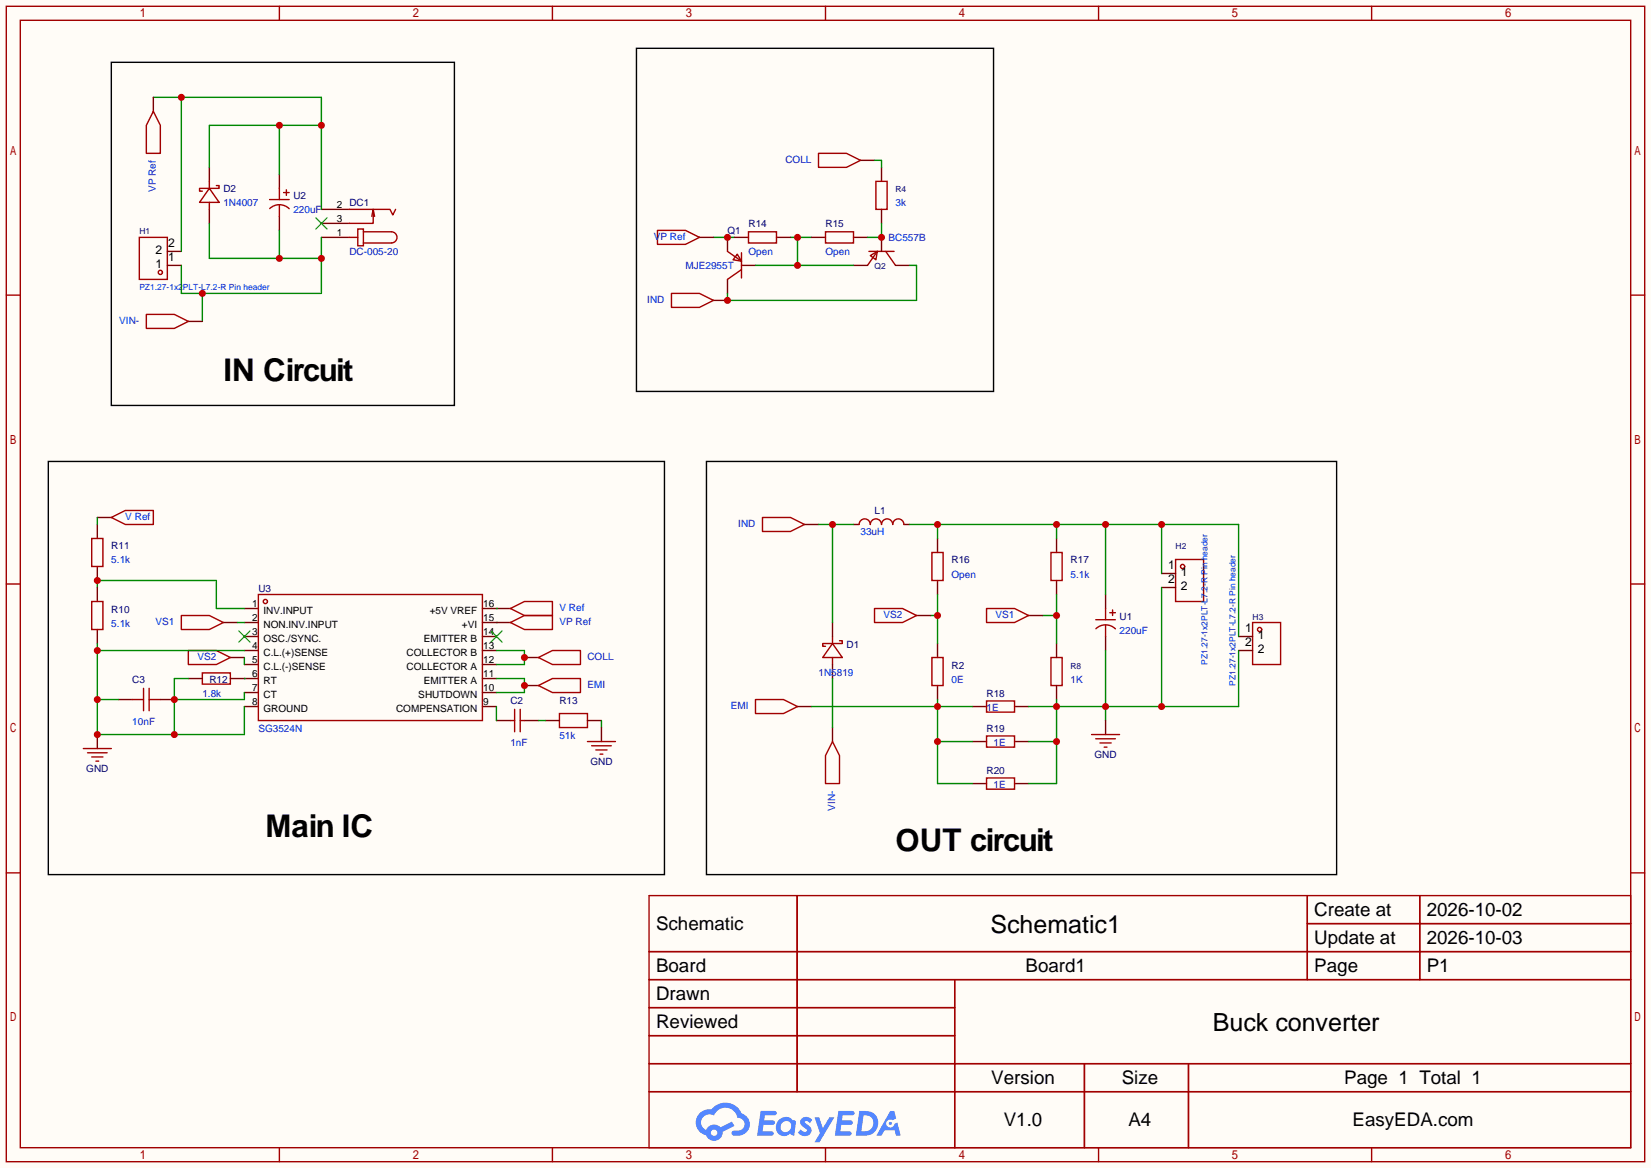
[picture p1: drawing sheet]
<svg xmlns="http://www.w3.org/2000/svg" width="299mm" height="212mm" viewBox="0 0 299 212" stroke-linecap="round" stroke-linejoin="round" font-family="sans-serif">
<path d="M0 0h299.5v211.8h-299.5z" fill="#fffcf7"/>
<g fill="none" stroke="#a10000" stroke-width=".25">
<path d="M1.1 1.1h297.2v209.6h-297.2zM3.7 3.7h292.1v204.5h-292.1zM50.7 1.1v2.6M100.2 1.1v2.6M149.7 1.1v2.6M199.3 1.1v2.6M248.8 1.1v2.6M1.1 53.5h2.6M295.8 53.5h2.5M1.1 105.9h2.6M295.8 105.9h2.5M1.1 158.3h2.6"/>
<path d="M295.8 158.3h2.5M117.7 162.4h178.1v45.8h-178.1zM117.7 172.6h178.1M117.7 177.7h178.1M144.6 162.4v35.6M173.2 177.7v30.5M237.1 162.4v15.3M237.1 167.5h58.7M257.5 162.4v15.3M117.7 182.8h55.5M117.7 192.9h178.1M117.7 187.8h55.5"/>
<path d="M117.7 198h178.1M196.7 192.9v15.3M215.6 192.9v15.3M50.7 208.2v2.5M100.2 208.2v2.5M149.7 208.2v2.5M199.3 208.2v2.5M248.8 208.2v2.5"/>
</g>
<g fill="#5487ff">
<path d="M145.5 202.8a1.3 1.3 0 0 1 1.8 .3l-.4 .6a.54 .54 0 0 0-.9-.2l.1 .2a1.58 1.58 0 0 1 1.1 1.6 1.43 1.43 0 0 1-2.5 .1l.5-.6a.64 .64 0 0 0 .5 .5 .64 .64 0 0 0 .7-.3l-.2-.2a1.6 1.6 0 0 1-1-1.6z"/>
<path d="M147.7 202.7h.9l.7 1.9 1.1-1.9h.9l-2.7 4.5h-.9l1-1.7z"/>
<path d="M138 201.5h1.6a1.31 1.31 0 0 1 1.2 .2 .4 .4 0 0 1-.3 .6h-1.8l-.1 .9h1.6a.4 .4 0 0 1 .4 .4 .4 .4 0 0 1-.4 .4h-1.7l-.2 1.2h.8a1.23 1.23 0 0 1 1.2 .2 .39 .39 0 0 1-.3 .6h-2.7z"/>
<path d="M152.1 201.5h1.6a1.32 1.32 0 0 1 1.3 .2 .39 .39 0 0 1-.4 .6h-1.7l-.2 .9h1.7a.4 .4 0 0 1 .3 .4 .4 .4 0 0 1-.4 .4h-1.7l-.2 1.2h.8a1.23 1.23 0 0 1 1.2 .2 .39 .39 0 0 1-.3 .6h-2.7z"/>
<path d="M161.5 201.5h.7l.4 1.3-.7 .4a.75 .75 0 0 0-1.1 .3 .75 .75 0 0 0 .5 1 .75 .75 0 0 0 .9-.6l.6-.3 .6 2.4h-.9l-.2-1h-1.9l-.5 1h-.9z"/>
<path d="M155.9 201.5l-.7 4.5h1.5a2.27 2.27 0 0 0 2.6-2.3 2.27 2.27 0 0 0-2.7-2.2zM156.6 202.3a1.5 1.5 0 0 1 1.8 1.5 1.5 1.5 0 0 1-1.9 1.4h-.3z"/>
<path d="M141.3 203.1a1.62 1.62 0 0 0-.4 2.1 1.62 1.62 0 0 0 2 .7l.4-.3 .3 .3 .5 .1 .3-2.5-.2-.3h-.4a1.58 1.58 0 0 0-2.5-.1zM141.9 203.6a.99 .99 0 0 1 1.6 .3 .99 .99 0 0 1-.9 1.4 .94 .94 0 0 1-1-.5 .94 .94 0 0 1 .3-1.2z"/>
<path d="M126.9 201.9a2.37 2.37 0 0 0 1.2 4 1.54 1.54 0 0 0 1.7 1 1.54 1.54 0 0 0 1.3-1.6l2.1-1.1-.5-.8-2 1.1a1.57 1.57 0 0 0-2.6 .4 1.5 1.5 0 0 1-.8-2.1 1.5 1.5 0 0 1 2.2-.5 2.23 2.23 0 0 1 2.3-1.4 2.23 2.23 0 0 1 2 1.8 1.16 1.16 0 0 1 1.2 1.1 1.16 1.16 0 0 1-1 1.3h-.7a.47 .47 0 0 0-.6 .3 .47 .47 0 0 0 .4 .6 2.23 2.23 0 0 0 2.3-.7 2.23 2.23 0 0 0 .4-2.3 2.16 2.16 0 0 0-1.3-1.1 3.2 3.2 0 0 0-5.4-.7l-1.2 .1zM129 205.4a.58 .58 0 0 1 1.1 0 .58 .58 0 0 1-1.1 0z"/>
<circle cx="161.5" cy="203.8" r=".28"/>
</g>
<g fill="none" stroke="#870000" stroke-width=".25">
<path d="M38 30.4v2.5M38 38v2.5M50.7 31.6v2.6M50.7 39.2v2.6M58.3 38h5.1M159.9 30.4v2.5M159.9 38v2.5M30.4 48.1h2.5M30.4 45.6h2.5M58.3 40.5h5.1M58.3 43.1h5.1M132 43.1v2.5"/>
<path d="M132 50.7v2.5M134.5 48.1h2.5M154.8 48.1h2.6M159.9 43.1v2.5M162.4 48.1h2.6M154.8 95.1h1M164 95.1h1M151 112.9v2.5M170.1 116.7v2.6M191.6 116.7v2.6M200.5 107.8v2.6M200.5 115.4v2.6"/>
<path d="M210.7 104h2.5M210.7 106.6h2.5M224.7 115.4h2.5M224.7 118h2.5M21.5 126.9h2.5M29.1 126.9h2.5M34.2 123.1h2.5M41.8 123.1h2.5M90 130.7h2.6M95.1 130.7h2.6M151 120.5v2.6M170.1 124.3v2.6"/>
<path d="M176.4 134.5h2.5M176.4 128.1h2.5M184 134.5h2.6M184 128.1h2.6M191.6 124.3v2.6M176.4 142.1h2.5M184 142.1h2.6"/>
</g>
<g fill="none" stroke="#a10000" stroke-width=".25">
<path d="M38 34.2l1.8 2.5h-3.6zM38 32.9v1.3M38 36.7v1.3M39.2 33.7h.6v.5h-3.6v.5h.5M48.9 36.2h3.6M48.9 37.8a2.54 2.54 0 0 1 3.6 .1M50.7 34.2v2M50.7 37.2v2M51.4 34.9h1.1M51.9 34.4v1M63.4 38h7.3l.5 1 .6-1M67.7 38l-.3 1.2"/>
<path d="M67.9 39.2l-.2-1.2v2.5h-4.3M158.9 32.9h2v5.1h-2zM25.3 43.1h5.1v7.6h-5.1zM63.4 43.1h1.5M64.9 41.5h1v3.1h-1zM65.9 42h5.1a1.02 1.02 0 0 1 1 1.1 1.02 1.02 0 0 1-1 1h-5.1M132 45.6l2.5 1.8M133.7 46.1l.8 1.3-1.5-.3zM134.5 48.9l-2.5 1.8M134.5 45.8v4.6M157.6 45.6h4.6M157.9 46.4l1.2-.8-.2 1.5z"/>
<path d="M159.1 45.6l-1.7 2.5M160.7 45.6l1.7 2.5M155.8 95.1a1.02 1.02 0 0 1 1-1 1.02 1.02 0 0 1 1.1 1 1.02 1.02 0 0 1 1-1 1.02 1.02 0 0 1 1 1 1.02 1.02 0 0 1 1-1 1.02 1.02 0 0 1 1 1 1.02 1.02 0 0 1 1-1 1.02 1.02 0 0 1 1.1 1M151 116.7l1.8 2.6h-3.6zM151 115.4v1.3M151 119.3v1.2M152.3 116.2h.5v.5h-3.6v.5h.5M169 119.3h2.1v5h-2.1zM190.6 119.3h2.1v5h-2.1zM198.8 112.4h3.5M198.8 114a2.54 2.54 0 0 1 3.5 .1M200.5 110.4v2"/>
<path d="M200.5 113.4v2M201.3 111.1h1M201.8 110.6v1M213.2 101.5h5.1v7.6h-5.1zM227.2 112.9h5.1v7.6h-5.1zM24 126.9h2M26 124.8v4.1M27.1 126.9h2M27.1 124.8v4.1M36.7 122h5.1v2.1h-5.1zM92.6 130.7h.7M93.3 128.7v4"/>
<path d="M94.4 128.7v4M94.4 130.7h.7M178.9 133.5h5.1v2h-5.1zM178.9 127.1h5.1v2.1h-5.1zM178.9 141.1h5.1v2h-5.1z"/>
<circle cx="29.1" cy="49.4" r=".38"/>
<circle cx="214.5" cy="102.7" r=".38"/>
<circle cx="228.5" cy="114.2" r=".38"/>
</g>
<path d="M57.3 39.5l2 2M59.3 39.5l-2 2" fill="none" stroke="#3c3" stroke-width=".25"/>
<path d="M36.7 53.2v5.1M38 40.5v6.4h20.3M50.7 41.8v5.1M58.3 43.1v10.1h-25.4v-5.1" fill="none" stroke="#008700" stroke-width=".25"/>
<g fill="#c00">
<circle cx="58.3" cy="46.9" r=".63"/>
<circle cx="36.7" cy="53.2" r=".63"/>
<circle cx="50.7" cy="46.9" r=".63"/>
</g>
<path d="M129.4 43.1h3.8M90 112.9h.1" fill="none" stroke="#008700" stroke-width=".25"/>
<circle cx="132" cy="43.1" r=".63" fill="#c00"/>
<path d="M27.8 17.7h30.5v20.3M32.9 17.7v27.9M50.7 22.7v8.9M58.3 22.7h-20.3v7.7" fill="none" stroke="#008700" stroke-width=".25"/>
<g fill="#c00">
<circle cx="50.7" cy="22.7" r=".63"/>
<circle cx="58.3" cy="22.7" r=".63"/>
<circle cx="32.9" cy="17.7" r=".63"/>
</g>
<g fill="none" stroke="#870000" stroke-width=".25">
<path d="M27.8 17.7v2.5M126.9 43.1h2.5M17.7 93.9h2.5M17.7 95.1v2.6M191.6 97.7v2.5M17.7 102.7v2.6M17.7 106.6v2.5M17.7 114.2v2.5M40.5 112.9h2.6M41.8 119.3h2.5M44.3 110.4h2.6M44.3 112.9h2.6"/>
<path d="M44.3 115.4h2.6M44.3 118h2.6M87.5 110.4h5.1M87.5 112.9h5.1M87.5 115.4h2.5M87.5 118h2.5M191.6 105.3v2.5M44.3 120.5h2.6M44.3 123.1h2.6M44.3 125.6h2.6M44.3 128.1h2.6M87.5 120.5h2.5"/>
<path d="M87.5 123.1h2.5M87.5 125.6h2.5M87.5 128.1h2.5"/>
</g>
<path d="M43.3 114.4l2 2.1M45.3 114.4l-2 2.1M89 114.4l2.1 2.1M91.1 114.4l-2.1 2.1" fill="none" stroke="#3c3" stroke-width=".25"/>
<g fill="none" stroke="#a10000" stroke-width=".25">
<path d="M27.8 20.2l1.3 2.5v5.1h-2.6v-5.1zM119.3 41.8h5l2.6 1.3-2.6 1.2h-5zM20.2 93.9l2.5-1.3h5.1v2.5h-5.1zM16.6 109.1h2.1v5.1h-2.1zM32.9 111.6h5.1l2.5 1.3-2.5 1.3h-5.1zM34.2 118h5l2.6 1.3-2.6 1.2h-5zM46.9 107.8h40.6v22.9h-40.6zM92.6 110.4l2.5-1.3h5.1v2.5h-5.1zM92.6 112.9l2.5-1.3h5.1v2.6h-5.1zM190.6 100.2h2.1v5.1h-2.1z"/>
<circle cx="48.1" cy="109.1" r=".38"/>
</g>
<path d="M17.7 106.6v-1.3h21.5v5.1h5.1M43.1 112.9h1.2M90 110.4h.1" fill="none" stroke="#008700" stroke-width=".25"/>
<circle cx="17.7" cy="105.3" r=".63" fill="#c00"/>
<path d="M16.6 97.7h2.1v5h-2.1zM15.1 135.8h5.1M15.9 136.5h3.5M16.6 137.3h2.1M17.4 138h.5" fill="none" stroke="#a10000" stroke-width=".25"/>
<path d="M165 48.1h1.2v6.4h-34.2v-1.3M17.7 93.9v1.2M17.7 116.7v16.5h26.6v-5.1M17.7 118h26.6M44.3 119.3v1.2M17.7 126.9h3.8M34.2 123.1h-2.6v10.1M44.3 125.6v1.3h-12.7" fill="none" stroke="#008700" stroke-width=".25"/>
<path d="M17.7 133.2v2.6" fill="none" stroke="#870000" stroke-width=".25"/>
<g fill="#c00">
<circle cx="31.6" cy="126.9" r=".63"/>
<circle cx="31.6" cy="133.2" r=".63"/>
<circle cx="17.7" cy="133.2" r=".63"/>
<circle cx="17.7" cy="126.9" r=".63"/>
<circle cx="17.7" cy="118" r=".63"/>
</g>
<path d="M137 48.1h17.8M143.4 43.1h3.8M144.7 43.1v5M44.3 123.1h.1M90 128.1v2.6M97.7 130.7h1.2M109.1 130.7v1.3" fill="none" stroke="#008700" stroke-width=".25"/>
<path d="M101.5 129.4h5.1v2.6h-5.1zM106.6 134.5h5M107.3 135.3h3.6M108.1 136h2M108.8 136.8h.5" fill="none" stroke="#a10000" stroke-width=".25"/>
<path d="M98.9 130.7h2.6M106.6 130.7h2.5M109.1 132v2.5" fill="none" stroke="#870000" stroke-width=".25"/>
<g fill="#c00">
<circle cx="144.7" cy="43.1" r=".63"/>
<circle cx="144.7" cy="48.1" r=".63"/>
</g>
<path d="M133.2 43.1h2.6M140.8 43.1h2.6M147.2 43.1h2.5M154.8 43.1h2.6M170.1 97.7v2.5M170.1 105.3v2.5" fill="none" stroke="#870000" stroke-width=".25"/>
<path d="M135.8 42h5v2.1h-5zM149.7 42h5.1v2.1h-5.1zM169 100.2h2.1v5.1h-2.1z" fill="none" stroke="#a10000" stroke-width=".25"/>
<path d="M159.9 40.5v2.6h-2.5" fill="none" stroke="#008700" stroke-width=".25"/>
<circle cx="159.9" cy="43.1" r=".63" fill="#c00"/>
<path d="M156.1 29.1h2.5M95.1 119.3h2.6" fill="none" stroke="#870000" stroke-width=".25"/>
<path d="M148.5 27.8h5l2.6 1.3-2.6 1.3h-5zM97.7 119.3l2.5-1.3h5.1v2.5h-5.1z" fill="none" stroke="#a10000" stroke-width=".25"/>
<path d="M158.6 29.1h1.3v1.3M90 118h5.1v2.5h-5.1" fill="none" stroke="#008700" stroke-width=".25"/>
<circle cx="95.1" cy="119.3" r=".63" fill="#c00"/>
<path d="M90 123.1h5.1v2.5h-5.1" fill="none" stroke="#008700" stroke-width=".25"/>
<path d="M34.2 58.3h2.5M95.1 124.3h2.6M144.7 128.1h2.5M151 132v2.5" fill="none" stroke="#870000" stroke-width=".25"/>
<path d="M26.5 57h5.1l2.6 1.3-2.6 1.3h-5.1zM137 126.9h5.1l2.6 1.2-2.6 1.3h-5.1zM151 134.5l1.3 2.5v5.1h-2.6v-5.1z" fill="none" stroke="#a10000" stroke-width=".25"/>
<circle cx="95.1" cy="124.3" r=".63" fill="#c00"/>
<path d="M138.3 93.9h5.1l2.5 1.2-2.5 1.3h-5.1zM97.7 124.3l2.5-1.2h5.1v2.5h-5.1z" fill="none" stroke="#a10000" stroke-width=".25"/>
<path d="M129.4 54.5h2.6M145.9 95.1h2.6" fill="none" stroke="#870000" stroke-width=".25"/>
<circle cx="132" cy="54.5" r=".63" fill="#c00"/>
<path d="M121.8 53.2h5.1l2.5 1.3-2.5 1.3h-5.1z" fill="none" stroke="#a10000" stroke-width=".25"/>
<path d="M148.5 95.1h6.3M151 95.1v17.8M151 123.1v8.9" fill="none" stroke="#008700" stroke-width=".25"/>
<circle cx="151" cy="95.1" r=".63" fill="#c00"/>
<path d="M147.2 128.1h29.2M170.1 126.9v15.2h6.3M170.1 134.5h6.3" fill="none" stroke="#008700" stroke-width=".25"/>
<g fill="#c00">
<circle cx="170.1" cy="128.1" r=".63"/>
<circle cx="170.1" cy="134.5" r=".63"/>
</g>
<path d="M200.5 118v12.7M210.7 106.6v21.5M224.7 118v10.1h-38.1M186.6 134.5h5M191.6 126.9v15.2h-5" fill="none" stroke="#008700" stroke-width=".25"/>
<g fill="#c00">
<circle cx="191.6" cy="128.1" r=".63"/>
<circle cx="191.6" cy="134.5" r=".63"/>
<circle cx="200.5" cy="128.1" r=".63"/>
<circle cx="210.7" cy="128.1" r=".63"/>
</g>
<path d="M165 95.1h59.7v20.3M170.1 95.1v2.6M191.6 95.1v2.6M200.5 95.1v12.7M210.7 95.1v8.9" fill="none" stroke="#008700" stroke-width=".25"/>
<g fill="#c00">
<circle cx="170.1" cy="95.1" r=".63"/>
<circle cx="191.6" cy="95.1" r=".63"/>
<circle cx="200.5" cy="95.1" r=".63"/>
<circle cx="210.7" cy="95.1" r=".63"/>
</g>
<path d="M168.8 111.6h1.3M170.1 107.8v8.9" fill="none" stroke="#008700" stroke-width=".25"/>
<circle cx="170.1" cy="111.6" r=".63" fill="#c00"/>
<path d="M166.2 111.6h2.6" fill="none" stroke="#870000" stroke-width=".25"/>
<path d="M158.6 110.4h5.1l2.5 1.2-2.5 1.3h-5.1z" fill="none" stroke="#a10000" stroke-width=".25"/>
<path d="M189.1 111.6h2.5M191.6 107.8v8.9" fill="none" stroke="#008700" stroke-width=".25"/>
<circle cx="191.6" cy="111.6" r=".63" fill="#c00"/>
<path d="M186.6 111.6h2.5M200.5 130.7v2.5" fill="none" stroke="#870000" stroke-width=".25"/>
<path d="M178.9 110.4h5.1l2.6 1.2-2.6 1.3h-5.1zM198 133.2h5.1M198.8 134h3.5M199.5 134.7h2M200.3 135.5h.5" fill="none" stroke="#a10000" stroke-width=".25"/>
<path d="M20.2 11.3h62.2v62.2h-62.2zM115.4 8.8h64.8v62.2h-64.8zM8.8 83.7h111.7v74.9h-111.7zM128.1 83.7h114.3v74.9h-114.3z" fill="none" stroke="#000" stroke-width=".25"/>
<g font-size="5.7">
<text x="40.5" y="69.2">IN Circuit</text>
<text x="48.1" y="151.7">Main IC</text>
<text x="162.4" y="154.3">OUT circuit</text>
</g>
<g font-size="4.5">
<text x="179.6" y="169.2">Schematic1</text>
<text x="220" y="187">Buck converter</text>
</g>
<g font-size="3.4">
<text x="238.4" y="166.1">Create at</text>
<text x="258.8" y="166.1">2026-10-02</text>
<text x="119" y="168.7">Schematic</text>
<text x="238.4" y="171.2">Update at</text>
<text x="258.8" y="171.2">2026-10-03</text>
<text x="119" y="176.3">Board</text>
<text x="186" y="176.3">Board1</text>
<text x="238.4" y="176.3">Page</text>
<text x="258.8" y="176.3">P1</text>
<text x="119" y="181.4">Drawn</text>
<text x="119" y="186.5">Reviewed</text>
<text x="179.8" y="196.6">Version</text>
<text x="203.5" y="196.6">Size</text>
<text x="243.8" y="196.6">Page 1 Total 1</text>
<text x="182.1" y="204.2">V1.0</text>
<text x="204.7" y="204.2">A4</text>
<text x="245.3" y="204.2">EasyEDA.com</text>
</g>
<g font-size="2.2">
<text x="28.2" y="46.1">2</text>
<text x="30.5" y="47.3">1</text>
<text x="30.5" y="44.8">2</text>
<text x="28.2" y="48.6">1</text>
<text x="211.9" y="103.2">1</text>
<text x="211.9" y="105.8">2</text>
<text x="214.2" y="104.5">1</text>
<text x="214.2" y="107">2</text>
<text x="225.9" y="114.6">1</text>
<text x="225.9" y="117.2">2</text>
<text x="228.1" y="115.9">1</text>
<text x="228.1" y="118.5">2</text>
</g>
<g font-size="1.8" fill="#00f">
<text x="142.5" y="29.6">COLL</text>
<text x="28.3" y="34.8" transform="rotate(-90 28.3 34.8)">VP Ref</text>
<text x="40.5" y="37.4">1N4007</text>
<text x="53.2" y="38.7">220uF</text>
<text x="162.4" y="37.4">3k</text>
<text x="63.4" y="46.3">DC-005-20</text>
<text x="118.6" y="43.5">VP Ref</text>
<text x="135.8" y="46.3">Open</text>
<text x="149.7" y="46.3">Open</text>
<text x="161.2" y="43.8">BC557B</text>
<text x="124.3" y="48.9">MJE2955T</text>
<text x="21.6" y="58.8">VIN-</text>
<text x="117.4" y="55">IND</text>
<text x="22.7" y="94.3">V Ref</text>
<text x="133.9" y="95.6">IND</text>
<text x="156.1" y="97.1">33uH</text>
<text x="20.2" y="102.2">5.1k</text>
<text x="172.6" y="104.7">Open</text>
<text x="194.2" y="104.7">5.1k</text>
<text x="20.2" y="113.6">5.1k</text>
<text x="28.2" y="113.4">VS1</text>
<text x="101.5" y="110.8">V Ref</text>
<text x="101.5" y="113.4">VP Ref</text>
<text x="160.3" y="112.1">VS2</text>
<text x="180.6" y="112.1">VS1</text>
<text x="35.8" y="119.7">VS2</text>
<text x="106.6" y="119.7">COLL</text>
<text x="203.1" y="114.9">220uF</text>
<text x="106.6" y="124.8">EMI</text>
<text x="148.5" y="122.5">1N5819</text>
<text x="172.6" y="123.8">0E</text>
<text x="194.2" y="123.8">1K</text>
<text x="24" y="131.4">10nF</text>
<text x="36.7" y="126.3">1.8k</text>
<text x="132.5" y="128.6">EMI</text>
<text x="178.9" y="128.9">1E</text>
<text x="46.9" y="132.7">SG3524N</text>
<text x="92.6" y="135.2">1nF</text>
<text x="101.5" y="133.9">51k</text>
<text x="180.2" y="135.2">1E</text>
<text x="180.2" y="142.8">1E</text>
<text x="151.5" y="147" transform="rotate(-90 151.5 147)">VIN-</text>
</g>
<g font-size="1.8" fill="#000080">
<text x="40.5" y="34.9">D2</text>
<text x="53.2" y="36.2">U2</text>
<text x="63.4" y="37.4">DC1</text>
<text x="135.8" y="41.2">R14</text>
<text x="149.7" y="41.2">R15</text>
<text x="132" y="42.5">Q1</text>
<text x="158.6" y="93.3">L1</text>
<text x="20.2" y="99.7">R11</text>
<text x="46.9" y="107.3">U3</text>
<text x="172.6" y="102.2">R16</text>
<text x="194.2" y="102.2">R17</text>
<text x="20.2" y="111.1">R10</text>
<text x="203.1" y="112.4">U1</text>
<text x="153.5" y="117.4">D1</text>
<text x="24" y="123.8">C3</text>
<text x="38" y="123.8">R12</text>
<text x="172.6" y="121.2">R2</text>
<text x="92.6" y="127.6">C2</text>
<text x="101.5" y="127.6">R13</text>
<text x="178.9" y="126.3">R18</text>
<text x="178.9" y="132.7">R19</text>
<text x="198.5" y="137.5">GND</text>
<text x="15.6" y="140">GND</text>
<text x="107.1" y="138.8">GND</text>
<text x="178.9" y="140.3">R20</text>
</g>
<g font-size="1.8">
<text x="61.1" y="40.2">3</text>
<text x="61.1" y="37.7">2</text>
<text x="61.1" y="42.7">1</text>
<text x="45.7" y="112.6">2</text>
<text x="45.7" y="110.1">1</text>
<text x="47.8" y="113.9">NON.INV.INPUT</text>
<text x="47.8" y="111.3">INV.INPUT</text>
<text x="77.9" y="111.3">+5V VREF</text>
<text x="83.8" y="113.9">+VI</text>
<text x="87.6" y="110.1">16</text>
<text x="87.6" y="112.6">15</text>
<text x="45.7" y="117.7">4</text>
<text x="45.7" y="115.1">3</text>
<text x="47.8" y="118.9">C.L.(+)SENSE</text>
<text x="47.8" y="116.4">OSC./SYNC.</text>
<text x="73.8" y="118.9">COLLECTOR B</text>
<text x="76.9" y="116.4">EMITTER B</text>
<text x="87.6" y="115.1">14</text>
<text x="87.6" y="117.7">13</text>
<text x="45.7" y="125.3">7</text>
<text x="45.7" y="122.8">6</text>
<text x="45.7" y="120.2">5</text>
<text x="47.8" y="124">RT</text>
<text x="47.8" y="121.5">C.L.(-)SENSE</text>
<text x="73.8" y="121.5">COLLECTOR A</text>
<text x="76.9" y="124">EMITTER A</text>
<text x="87.6" y="120.2">12</text>
<text x="87.6" y="122.8">11</text>
<text x="87.6" y="125.3">10</text>
<text x="45.7" y="127.8">8</text>
<text x="47.8" y="129.1">GROUND</text>
<text x="47.8" y="126.6">CT</text>
<text x="71.8" y="129.1">COMPENSATION</text>
<text x="75.9" y="126.6">SHUTDOWN</text>
<text x="87.6" y="127.8">9</text>
</g>
<g font-size="1.5" fill="#000080">
<text x="162.4" y="34.9">R4</text>
<text x="25.3" y="42.5">H1</text>
<text x="158.6" y="48.9">Q2</text>
<text x="213.2" y="99.7">H2</text>
<text x="227.2" y="112.4">H3</text>
<text x="194.2" y="121.2">R8</text>
</g>
<g font-size="1.5" fill="#00f">
<text x="25.3" y="52.7">PZ1.27-1x2PLT-L7.2-R Pin header</text>
<text x="219" y="120.5" transform="rotate(-90 219 120.5)">PZ1.27-1x2PLT-L7.2-R Pin header</text>
<text x="224.1" y="124.3" transform="rotate(-90 224.1 124.3)">PZ1.27-1x2PLT-L7.2-R Pin header</text>
</g>
</svg>
